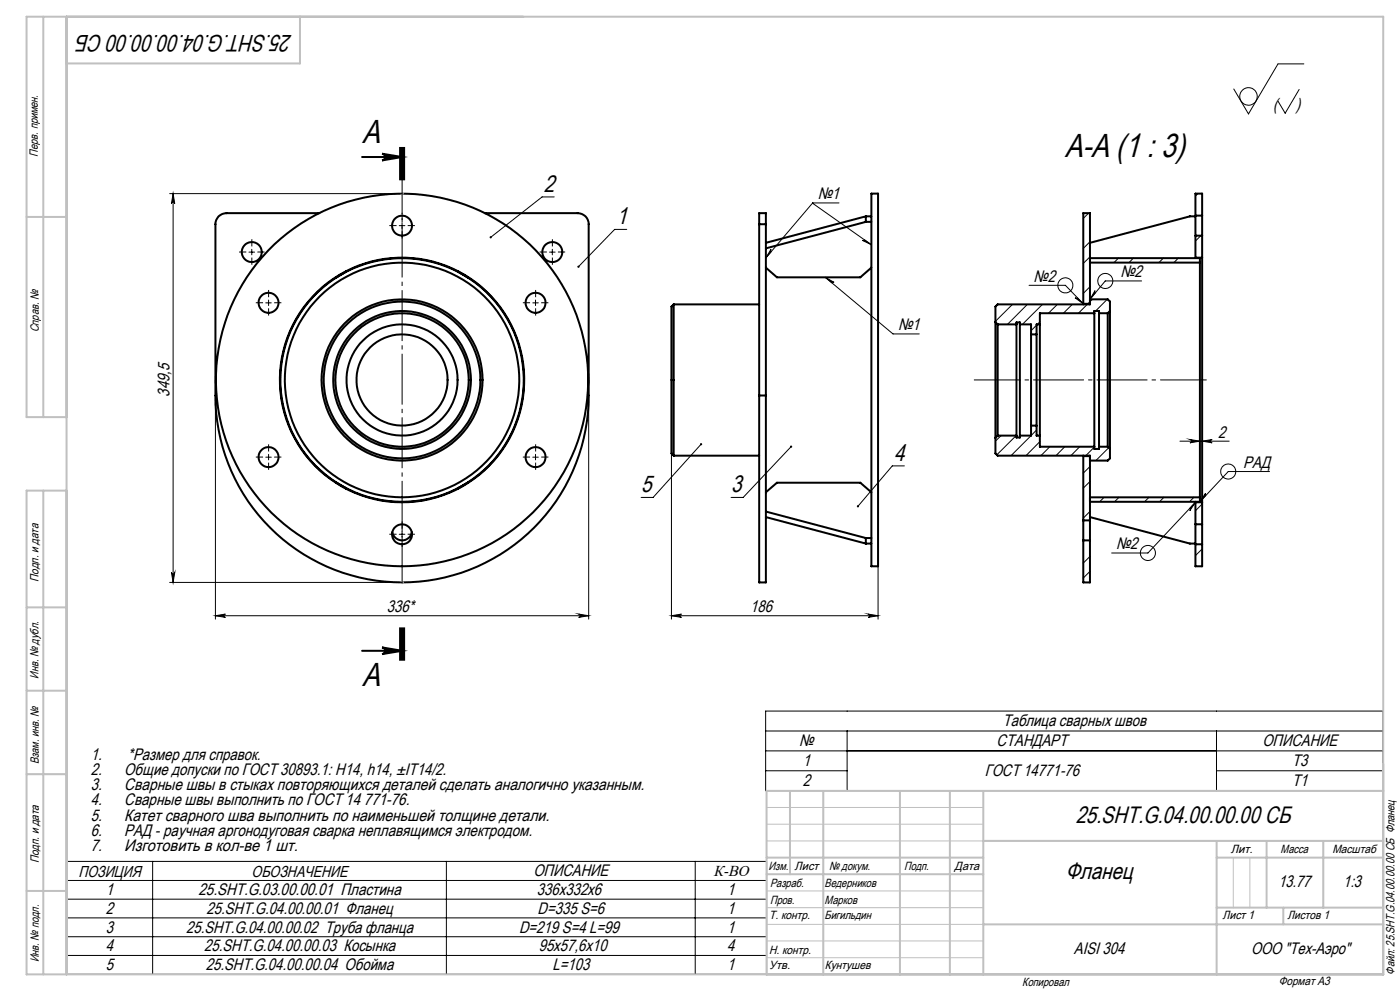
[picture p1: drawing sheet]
<svg xmlns="http://www.w3.org/2000/svg" width="420mm" height="297mm" viewBox="0 0 420 297" stroke-linecap="round" stroke-linejoin="round" font-family="sans-serif">
<g fill="none" stroke="#000" stroke-width=".6">
<path d="M108.6 47.1h12M261.4 58h2v111.7h-2zM95.8 63.9h-27.9a3.3 3.3 0 0 0-3.3 3.3v51.3a56 56 0 0 0 56 56.1 56 56 0 0 0 56-56.1v-51.3a3.3 3.3 0 0 0-3.3-3.3h-27.8M227.8 67.2v-3.3h2v3.3M227.8 67.2h2M227.8 67.2v51.3M229.8 67.2v51.3M259.8 64.8v1.7M259.8 66.5l-30 7.9M259.8 66.5h1.6M259.8 64.8l-30 8M259.8 64.8h1.6"/>
<path d="M327 78.7h33M327 77.4h33v1.3M358.6 77.2v.2M358.6 64.6v6M358.6 64.6v-6.6h2v6.6M358.6 64.8h-1.6l-30 8M358.6 70.6v6.6M358.6 77.2h2M358.6 64.6h2M358.6 70.6h2M360 78.7v70.3M360.6 77.2v73.3"/>
<path d="M360.6 64.6v6M360.6 70.6v6.6M103.8 81.3l-2.9 1.7M137.5 81.3l2.9 1.7M202.1 91.2v45.4M202.1 91.2l-.7 .7v44l.7 .7M202.1 91.2h25.7M229.8 80.2l3.3 2.9h25l3.3-2.9M298.6 96.6v34.6M298.6 96.6l.7 .6M299.3 97.2v33.4M299.3 97.2h5.6"/>
<path d="M304.9 97.2v33.4M304.9 97.2v-.6h1.1v.6M306 97.2v33.4M306 97.2h3.3v3M312 97.2v33.4M312 97.2h-1v3M325 91v.2M325 91v-27.1h2v27.3h-27.7l-.7 .7v4.7M325 91h2M327 89.7h5.3l.7 .7v2.8M328.3 93.9v40M328.3 93.9v-.7h1.4v.7"/>
<path d="M328.3 93.9h-16.3v3.3M329.7 93.9v40M329.7 93.9h2.6M332.3 93.9v40M333 93.2v41.3M333 93.2l-.7 .7M227.8 118.5v56.1h2v-56.1M227.8 118.5h2M309.3 100.2v27.4M309.3 100.2h1.7M311 100.2v27.4M202.1 136.6h25.7"/>
<path d="M298.6 131.2v4.7l.7 .7h27.7v19.4M299.3 130.6l-.7 .6M299.3 130.6h5.6M304.9 130.6v.5h1.1v-.5M309.3 127.6v3h-3.3M309.3 127.6h1.7M311 127.6v3h1M312 130.6v3.3h16.3M325 136.6v.1M325 136.7h2M325 136.7v19.3M328.3 133.9v.6h1.4v-.6"/>
<path d="M329.7 133.9h2.6M332.3 133.9l.7 .6M333 134.5v2.9l-.7 .6h-5.3M100.9 144.8l2.9 1.6M117.7 159.6a2.99 2.99 0 0 0 2.9 2.4 2.99 2.99 0 0 0 2.9-2.4M140.4 144.8l-2.9 1.6M229.8 155l30 7.9M229.8 153.3l30 8M229.8 147.5l3.3-2.8h25l3.3 2.8M325 156v6M325 156h2M327 156v6"/>
<path d="M327 155l30 7.9h1.6M327 149h33M358.6 157.1v6M358.6 150.4v.1M358.6 157.1h2M358.6 150.5h2M358.6 150.5v6.6M360 149v1.4h-33M360.6 157.1v6M360.6 150.5v6.6M259.8 161.3v1.6M259.8 161.3h1.6"/>
<path d="M259.8 162.9h1.6M325 162v12.6h2v-12.6M325 162h2M358.6 163.1v6.6h2v-6.6M358.6 163.1h2M108.6 195h12"/>
<circle cx="75.5" cy="75.5" r="3"/>
<circle cx="120.6" cy="67.6" r="2.99"/>
<circle cx="165.7" cy="75.5" r="3"/>
<circle cx="80.6" cy="90.8" r="3"/>
<circle cx="160.7" cy="90.8" r="3"/>
<circle cx="120.6" cy="113.9" r="20.7"/>
<circle cx="120.6" cy="113.9" r="13.7"/>
<circle cx="120.6" cy="113.9" r="16.7"/>
<circle cx="120.6" cy="113.9" r="23.5"/>
<circle cx="120.6" cy="113.9" r="36.7"/>
<circle cx="120.6" cy="113.9" r="36.5"/>
<circle cx="120.6" cy="113.9" r="20"/>
<circle cx="120.6" cy="113.9" r="55.8"/>
<circle cx="120.6" cy="113.9" r="24.2"/>
<circle cx="120.6" cy="113.9" r="35.2"/>
<circle cx="80.6" cy="137" r="3"/>
<circle cx="160.7" cy="137" r="3"/>
<circle cx="120.6" cy="160.1" r="2.99"/>
</g>
<g fill="none" stroke="#000" stroke-width=".3">
<path d="M391.2 19.2h-7.8l-8.9 14.9-4.4-7.4M389.7 26.8l-4.1 7.1-2.2-3.5M50.9 58h69.7M51.9 58l.5 3a.49 .49 0 0 0-.5-.4 .49 .49 0 0 0-.5 .4zM51.9 58v116.6M166.3 59h-3.7l-15.4 12.1M359.4 58l-.8 .8M74.7 75.6h1.7M75.5 74.7v1.7M119.8 67.6h1.7M120.6 66.8v1.7M164.9 75.6h1.6"/>
<path d="M165.7 74.7v1.7M188 68.8h-3.6l-10.9 11.1M231.3 74.7l.1 .7-1.6 1.9zM243.7 60.9h.1M243.7 60.9l17.7 12.4M251.7 60.8h-7.9l-14 16.5M258.7 72l.7-.1 2 1.4zM326.6 63.9l-1.6 1.6M327 72.5l-2 2M327 77l-2 1.9M335.5 77.4l-1.3 1.3M340 77.4l-1.3 1.3"/>
<path d="M349 77.4l-1.3 1.3M353.5 77.4l-1.3 1.3M360.3 70.6l-1.7 1.6M79.7 90.8h1.7M80.6 89.9v1.7M159.8 90.8h1.7M160.7 89.9v1.7M247.6 83.1l2.6 1.5-.7 .1zM247.6 83.1l20.3 17h7.9M303.7 91.2l-5.1 5.1M308.2 91.2l-6 6M308.7 85.5h10.9l5.4 5.5"/>
<path d="M311 97.4l-1.7 1.7M312 96.4l-.8 .8M312.7 91.2l-6 6M317.2 91.2l-2.7 2.7M321.7 91.2l-2.7 2.7M322.5 89.2h.7l1.8 1.8zM326.2 91.2l-2.7 2.7M327 85.9l-2 2M327.7 89.7l-1.3 1.3M328.3 93.6l-.3 .3M328.5 87.1l.1 .7-1.6 1.9zM332.2 89.7l-3.5 3.5"/>
<path d="M342.5 84.2h-10.9l-4.6 5.5M64.6 118.5v67.1M176.6 118.5v67.1M79.7 137h1.7M80.6 136.2v1.6M159.8 137h1.7M160.7 136.2v1.6M201.4 135.9v49.7M210.3 133.1l-14.4 16h-3.6M237.3 133.9l-14.3 15.2h-3.7M271.3 139.6h-3.6l-10.3 12.1M300.3 130.6l-1.7 1.6"/>
<path d="M304.8 130.6l-5.8 5.7M311 128.9l-7.7 7.7M312 132.4l-4.2 4.2M315 133.9l-2.7 2.7M319.4 133.9l-2.6 2.7M323.9 133.9l-2.6 2.7M327 139.8l-2 2M328.3 134l-2.5 2.6M332.6 134.2l-3.8 3.8M354 132.2h14.8M357 131.7l3 .5-3 .5a.49 .49 0 0 0 .4-.5 .49 .49 0 0 0-.4-.5zM360.6 132.2l3-.5a.49 .49 0 0 0-.4 .5 .49 .49 0 0 0 .4 .5z"/>
<path d="M120.6 159.3v1.7M327 153.3l-2 2M327 144.3l-2 2M331.2 149l-1.3 1.4M335.7 149l-1.3 1.4M344.7 149l-1.3 1.4M349.2 149l-1.4 1.4M358.2 149l-1.4 1.4M358.6 150.5l-1.7 2.6v-.7zM358.6 150.5l-14.2 15.2h-10.9M360.6 151.1l-2 2M361.7 147.8v.8l-1.7 1.8z"/>
<path d="M380.9 141.3h-12.4l-8.5 9.1M50.9 174.6h69.7M51.4 171.6a.49 .49 0 0 0 .5 .4 .49 .49 0 0 0 .5-.4l-.5 3zM119.8 160.1h1.7M263.4 169.7v15.9M327 166.8l-2 2M327 171.2l-2 2M360.6 164.5l-2 2M64.6 184.5l3-.5a.49 .49 0 0 0-.5 .5 .49 .49 0 0 0 .5 .5zM64.6 184.5h112M173.6 184l3 .5-3 .5a.49 .49 0 0 0 .5-.5 .49 .49 0 0 0-.5-.5zM201.4 184.5l3-.5a.49 .49 0 0 0-.5 .5 .49 .49 0 0 0 .5 .5z"/>
<path d="M201.4 184.5h62M260.4 184l3 .5-3 .5a.49 .49 0 0 0 .5-.5 .49 .49 0 0 0-.5-.5zM229.7 213.1h185.2v23.9h-185.2zM229.7 219.1h185.2M254.1 219.1v17.9M364.9 219.1v17.9M229.7 225h185.2M229.7 231h24.4M364.9 231h50M19.9 258.2h210.1v33.8h-210.1zM45.8 258.2v33.8M133.9 258.2v33.8"/>
<path d="M208.6 258.2v33.8M19.9 263.9h210.1M19.9 269.5h210.1M19.9 275.1h210.1M19.9 280.7h210.1M19.9 286.3h210.1"/>
<circle cx="374.6" cy="28.9" r="2.63"/>
<circle cx="319.6" cy="85.5" r="2.26"/>
<circle cx="331.6" cy="84.2" r="2.26"/>
<circle cx="368.5" cy="141.3" r="2.26"/>
<circle cx="344.4" cy="165.7" r="2.26"/>
</g>
<path d="M114.6 46.1l6 1-6 1a1.01 1.01 0 0 0 .9-1 1.01 1.01 0 0 0-.9-1zM120 44v10M120.6 44v10M121.2 44v10M114.6 194l6 1-6 1a1.01 1.01 0 0 0 .9-1 1.01 1.01 0 0 0-.9-1zM120 188v10M120.6 188v10M121.2 188v10z" fill="none" stroke="#000" stroke-width=".6" stroke-linecap="butt"/>
<g fill="none" stroke="#c0c0c0" stroke-width=".3">
<path d="M120.1 58h1M120.3 57.7l.7 .7M120.6 57.5v1.1M121 57.7l-.7 .7M120.1 174.6h1M120.3 174.2l.7 .7M120.6 174.1v.9M121 174.2l-.7 .7M230 242h65M230 247h65M230 252h65M370 257v15"/>
<path d="M375 257v15M230 277h65M230 272h65M230 267h65M230 287h65M230 282h65"/>
</g>
<path d="M362 113.9h-69.8" fill="none" stroke="#000" stroke-width=".3" stroke-dasharray="15.2 1.3 1.3 1.3" stroke-dashoffset="1.3" stroke-linecap="butt"/>
<path d="M120.6 52.4v122.5" fill="none" stroke="#000" stroke-width=".3" stroke-dasharray="15.2 1.3 1.3 1.3" stroke-dashoffset="3.5" stroke-linecap="butt"/>
<g fill="none" stroke="#000" stroke-width=".3" stroke-dasharray="15.2 1.3 1.3 1.3" stroke-linecap="butt">
<path d="M73.9 75.5h-2.2M75.6 73.9v-2.2M75.6 77.2v2.2M77.2 75.5h2.2M119 67.6h-2.2M120.6 65.9v-2.1M120.6 69.3v2.1M122.3 67.6h2.2M164.1 75.5h-2.2M165.7 73.9v-2.2M165.7 77.2v2.2M167.4 75.5h2.2"/>
<path d="M78.9 90.7h-2.2M80.6 89.1v-2.2M80.6 92.4v2.2M82.2 90.7h2.2M159 90.7h-2.1M160.7 89.1v-2.2M160.7 92.4v2.2M162.4 90.7h2.1M78.9 137h-2.2M80.6 135.3v-2.1M80.6 138.7v2.1M82.2 137h2.2"/>
<path d="M159 137h-2.1M160.7 135.3v-2.1M160.7 138.7v2.1M162.4 137h2.1M120.6 158.4v-2.1M119 160.1h-2.2M120.6 161.8v2.1M122.3 160.1h2.2"/>
</g>
<g fill="none" stroke="#c0c0c0" stroke-width=".6">
<path d="M13 5v120M20 5v287M90 5v14h-70M8 65h12M20 125h-12v-120h407v287h-407v-145h12M13 147v145M8 182h12M8 207h12M8 232h12M237 237v25M247 237v55M270 237v55"/>
<path d="M285 237v55M295 237v55M415 237h-185v55M230 257h65M295 252h120M365 252v40M365 257h50M380 252v20M397 252v20M8 267h12M230 262h65M295 277h120"/>
<path d="M365 272h50M385 272v5"/>
</g>
<g fill="#000">
<path d="M114.6 46.1l6 1-6 1a1.01 1.01 0 0 0 .9-1 1.01 1.01 0 0 0-.9-1zM114.6 194l6 1-6 1a1.01 1.01 0 0 0 .9-1 1.01 1.01 0 0 0-.9-1z"/>
<path d="M173.3 79.7v.5l.2-.3-.2 .3a.34 .34 0 0 0 .5 0 .34 .34 0 0 0 0-.5 .34 .34 0 0 0-.5 0zM147 70.9l-.1 .4 .3-.2-.2 .2a.33 .33 0 0 0 .4 .1 .33 .33 0 0 0 .1-.5 .33 .33 0 0 0-.5 0zM210.1 132.9a.33 .33 0 0 0 0 .5 .33 .33 0 0 0 .4 0 .33 .33 0 0 0 0-.5l-.2 .2 .2-.2zM237.1 133.6a.33 .33 0 0 0 0 .5 .33 .33 0 0 0 .5 0 .33 .33 0 0 0 0-.5l-.3 .3 .3-.3zM257.2 151.5l-.1 .4 .3-.2-.2 .3a.32 .32 0 0 0 .4-.1 .32 .32 0 0 0 0-.4 .32 .32 0 0 0-.4 0z"/>
<path d="M51.4 171.6a.49 .49 0 0 0 .5 .4 .49 .49 0 0 0 .5-.4l-.5 3zM51.9 58l.5 3a.49 .49 0 0 0-.5-.4 .49 .49 0 0 0-.5 .4z"/>
<path d="M64.6 184.5l3-.5a.49 .49 0 0 0-.5 .5 .49 .49 0 0 0 .5 .5zM173.6 184l3 .5-3 .5a.49 .49 0 0 0 .5-.5 .49 .49 0 0 0-.5-.5zM247.6 83.1l2.6 1.5-.7 .1zM231.3 74.7l.1 .7-1.6 1.9zM258.7 72l.7-.1 2 1.4zM357 131.7l3 .5-3 .5a.49 .49 0 0 0 .4-.5 .49 .49 0 0 0-.4-.5zM360.6 132.2l3-.5a.49 .49 0 0 0-.4 .5 .49 .49 0 0 0 .4 .5zM328.5 87.1l.1 .7-1.6 1.9zM322.5 89.2h.7l1.8 1.8zM358.6 150.5l-1.7 2.6v-.7zM361.7 147.8v.8l-1.7 1.8z"/>
<path d="M260.4 184l3 .5-3 .5a.49 .49 0 0 0 .5-.5 .49 .49 0 0 0-.5-.5zM201.4 184.5l3-.5a.49 .49 0 0 0-.5 .5 .49 .49 0 0 0 .5 .5z"/>
</g>
<g font-size="10">
<text x="108.6" y="43">A</text>
<text x="319.4" y="47">A-A (1 : 3)</text>
<text x="108.6" y="205.5">A</text>
</g>
<g font-size="7.1">
<text x="87.7" y="10.6" transform="rotate(-180 87.7 10.6)">25.SHT.G.04.00.00.00 СБ</text>
<text x="163.2" y="57.4">2</text>
<text x="184.9" y="67.2">1</text>
<text x="268.2" y="138">4</text>
<text x="192.4" y="147.5">5</text>
<text x="219.4" y="147.5">3</text>
<text x="322.7" y="246.8">25.SHT.G.04.00.00.00 СБ</text>
<text x="319.7" y="263.4">Фланец</text>
</g>
<g font-size="5.1">
<text x="382" y="33">(</text>
<text x="388.8" y="33">)</text>
</g>
<g font-size="5">
<text x="245.3" y="59.7">№1</text>
<text x="336.1" y="83.1">№2</text>
<text x="310.1" y="84.4">№2</text>
<text x="269.4" y="99">№1</text>
<text x="50.9" y="118.9" transform="rotate(-90 50.9 118.9)">349,5</text>
<text x="365.5" y="131.1">2</text>
<text x="373" y="140.2">РАД</text>
<text x="334.8" y="164.6">№2</text>
<text x="116" y="183.4">336*</text>
<text x="225.1" y="183.4">186</text>
<text x="300.8" y="217.7">Таблица сварных швов</text>
<text x="27.3" y="227.9">1.</text>
<text x="38.4" y="227.9">*Размер для справок.</text>
<text x="239.8" y="223.7">№</text>
<text x="299" y="223.7">СТАНДАРТ</text>
<text x="378.7" y="223.7">ОПИСАНИЕ</text>
<text x="27.3" y="232.4">2.</text>
<text x="37.3" y="232.4">Общие допуски по ГОСТ 30893.1: Н14, h14, ±IT14/2.</text>
<text x="240.8" y="229.6">1</text>
<text x="295.4" y="232.6">ГОСТ 14771-76</text>
<text x="387.7" y="229.6">Т3</text>
<text x="27.3" y="236.9">3.</text>
<text x="37.3" y="236.9">Сварные швы в стыках повторяющихся деталей сделать аналогично указанным.</text>
<text x="240.8" y="235.6">2</text>
<text x="387.7" y="235.6">Т1</text>
<text x="27.3" y="245.9">5.</text>
<text x="27.3" y="241.4">4.</text>
<text x="37.3" y="245.9">Катет сварного шва выполнить по наименьшей толщине детали.</text>
<text x="37.3" y="241.4">Сварные швы выполнить по ГОСТ 14 771-76.</text>
<text x="27.3" y="250.4">6.</text>
<text x="37.3" y="250.4">РАД - раучная аргонодуговая сварка неплавящимся электродом.</text>
<text x="27.3" y="254.9">7.</text>
<text x="37.3" y="254.9">Изготовить в кол-ве 1 шт.</text>
<text x="160" y="262.6">ОПИСАНИЕ</text>
<text x="31.8" y="268.3">1</text>
<text x="59.5" y="268.3">25.SHT.G.03.00.00.01 Пластина</text>
<text x="161.1" y="268.3">336х332х6</text>
<text x="218.2" y="268.3">1</text>
<text x="383.5" y="265.9">13.77</text>
<text x="403" y="265.9">1:3</text>
<text x="31.8" y="273.9">2</text>
<text x="62" y="273.9">25.SHT.G.04.00.00.01 Фланец</text>
<text x="161.3" y="273.9">D=335 S=6</text>
<text x="218.2" y="273.9">1</text>
<text x="31.8" y="279.5">3</text>
<text x="55.9" y="279.5">25.SHT.G.04.00.00.02 Труба фланца</text>
<text x="155.7" y="279.5">D=219 S=4 L=99</text>
<text x="218.2" y="279.5">1</text>
<text x="31.8" y="285.1">4</text>
<text x="61.2" y="285.1">25.SHT.G.04.00.00.03 Косынка</text>
<text x="161.6" y="285.1">95х57,6х10</text>
<text x="218.2" y="285.1">4</text>
<text x="322.2" y="285.8">AISI 304</text>
<text x="375.3" y="285.8">ООО &quot;Тех-Аэро&quot;</text>
<text x="31.8" y="290.8">5</text>
<text x="61.8" y="290.8">25.SHT.G.04.00.00.04 Обойма</text>
<text x="165.7" y="290.8">L=103</text>
<text x="218.2" y="290.8">1</text>
</g>
<g font-size="4.7">
<text x="23.6" y="262.7">ПОЗИЦИЯ</text>
<text x="75.5" y="262.7">ОБОЗНАЧЕНИЕ</text>
<text x="214" y="262.4">К-ВО</text>
</g>
<g font-size="3.6">
<text x="11.4" y="46.9" transform="rotate(-90 11.4 46.9)">Перв. примен.</text>
<text x="11.6" y="99.6" transform="rotate(-90 11.6 99.6)">Справ. №</text>
<text x="11.5" y="174.4" transform="rotate(-90 11.5 174.4)">Подп. и дата</text>
<text x="11.6" y="203.4" transform="rotate(-90 11.6 203.4)">Инв. № дубл.</text>
<text x="11.6" y="229" transform="rotate(-90 11.6 229)">Взам. инв. №</text>
<text x="369.2" y="255.7">Лит.</text>
<text x="384.2" y="255.7">Масса</text>
<text x="399.7" y="255.7">Масштаб</text>
<text x="11.7" y="258.8" transform="rotate(-90 11.7 258.8)">Подп. и дата</text>
<text x="230.6" y="260.6">Изм.</text>
<text x="238.4" y="260.6">Лист</text>
<text x="248.7" y="260.6">№ докум.</text>
<text x="271.3" y="260.7">Подп.</text>
<text x="286.4" y="260.7">Дата</text>
<text x="231" y="265.7">Разраб.</text>
<text x="247.4" y="265.7">Ведерников</text>
<text x="230.7" y="275.5">Т. контр.</text>
<text x="231" y="270.9">Пров.</text>
<text x="247.4" y="275.5">Бигильдин</text>
<text x="247.4" y="270.9">Марков</text>
<text x="366.8" y="275.5">Лист 1</text>
<text x="386.2" y="275.5">Листов 1</text>
<text x="230.7" y="285.8">Н. контр.</text>
<text x="11.6" y="288.4" transform="rotate(-90 11.6 288.4)">Инв. № подл.</text>
<text x="230.7" y="290.5">Утв.</text>
<text x="247.4" y="290.5">Кунтушев</text>
<text x="418.4" y="292.1" transform="rotate(-90 418.4 292.1)">Файл: 25.SHT.G.04.00.00.00 СБ Фланец</text>
<text x="306.7" y="295.4">Копировал</text>
<text x="383.6" y="295.2">Формат A3</text>
</g>
</svg>
